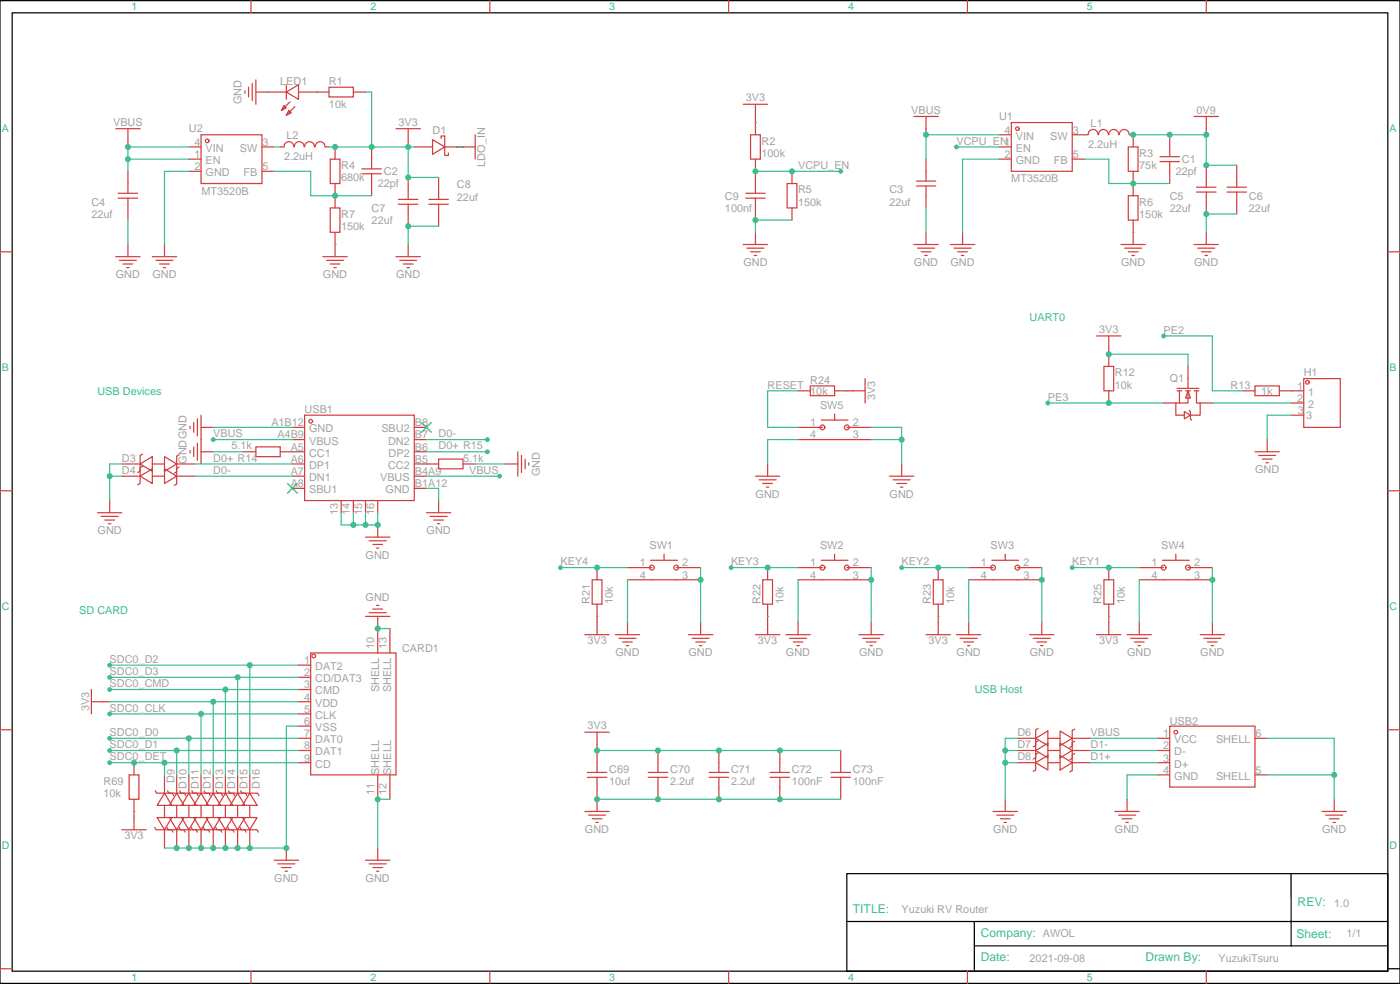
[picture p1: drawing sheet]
<svg xmlns="http://www.w3.org/2000/svg" width="405mm" height="285mm" viewBox="0 0 405 285" stroke-linecap="round" stroke-linejoin="round" font-family="sans-serif">
<path d="M0 .2h405.3v284.3h-405.3zM3.5 3.7h398.3v277.3h-398.3zM245.2 252.8h156.6v28.2h-156.6zM373.8 252.8v20.9M245.2 266.6h156.5M282.1 273.7h119.6M282.1 266.6v14.1M401.8 280.3h3.5" fill="none" stroke="#000" stroke-width=".35"/>
<g fill="none" stroke="#d43d3d" stroke-width=".35">
<path d="M72.7 .2v3.5M141.8 .2v3.5M211 .2v3.5M280.1 .2v3.5M349.2 .2v3.5M33.5 37.2h7.1M37 37.2v5.3M58.2 39h17.6v14.1h-17.6zM70.9 26.3v.7M72 25.2v2.9M73 24.2v4.9M74.1 26.6h8.8"/>
<path d="M74.1 23.1v7.1M82.2 30.5l.7 .7-1.4 .7zM82.9 26.6l3.5-2.1v4.3zM82.9 24.5v4.3M83.6 31.9l.7 .7-1.4 .7zM84 29.5l-2.5 2.4M85.4 30.9l-2.5 2.4M86.4 26.6h8.8M95.2 25.2h7.1v2.9h-7.1zM102.3 26.6h3.5M114.7 37.2h7M118.2 37.2v5.3"/>
<path d="M137.6 39v7M215.2 30.2h7M217.3 39h2.8v7h-2.8zM218.7 30.2v8.8M264.6 33.7h7M268.1 33.7v5.3M289.3 39h3.5M292.8 35.5h17.6v14.1h-17.6zM310.4 39h4.6M315.1 39a1.41 1.41 0 0 1 1.4-1.5 1.41 1.41 0 0 1 1.4 1.5M318.1 39a1.41 1.41 0 0 1 1.4-1.5 1.41 1.41 0 0 1 1.4 1.5M321.1 39a1.41 1.41 0 0 1 1.4-1.5 1.41 1.41 0 0 1 1.4 1.5"/>
<path d="M324.1 39a1.41 1.41 0 0 1 1.4-1.5 1.41 1.41 0 0 1 1.4 1.5M327 39h1.1v3.5M338.7 39v6.3M345.7 33.7h7.1M349.2 33.7v5.3M34.2 57.3h5.7M34.2 55.9h5.7M37 49.6v6.3M37 57.3v6.4M54.7 46h3.5M54.7 49.6h3.5M54.7 42.5h3.5"/>
<path d="M75.8 49.6h3.6M75.8 42.5h3.6M85 42.5a1.41 1.41 0 0 0-1.4-1.5 1.41 1.41 0 0 0-1.4 1.5h-1.1M85.2 42.5a1.41 1.41 0 0 1 1.4-1.5 1.41 1.41 0 0 1 1.4 1.5M88.2 42.5a1.41 1.41 0 0 1 1.4-1.5 1.41 1.41 0 0 1 1.4 1.5M91.3 42.5a1.41 1.41 0 0 1 1.4-1.5 1.41 1.41 0 0 1 1.4 1.5M94.2 42.5h1M95.6 46h2.8v7.1h-2.8zM97 42.5v3.5M97 53.1v7.1M104.8 48.9h5.6M104.8 50.3h5.6"/>
<path d="M107.6 42.5v6.4M107.6 50.3v6.3M115.4 59.1h5.6M115.4 57.7h5.6M118.2 51.3v6.4M118.2 59.1v6.3M119.9 42.5h5.3M124.2 59.1h5.6M124.2 57.7h5.6M125.2 40.4l3.6 2.1-3.6 2.1zM127 51.3v6.4M127 59.1v6.3"/>
<path d="M127.7 40v-.7h1.1v5.7h1v-.7M128.8 42.5h8.8M215.9 57.3h5.6M215.9 55.9h5.6M218.7 46v9.9M218.7 57.3v6.4M227.9 53.1h2.8v7.1h-2.8zM229.3 49.6v3.5M265.3 53.8h5.6M265.3 52.4h5.6M268.1 46v6.4M268.1 53.8v6.4"/>
<path d="M289.3 46h3.5M289.3 42.5h3.5M310.4 46h3.6M326.7 42.5h2.8v7.1h-2.8zM326.7 56.6h2.8v7.1h-2.8zM328.1 49.6v7M335.8 45.3h5.7M335.8 46.8h5.7M338.7 46.8v6.3M346.4 55.6h5.7M346.4 54.2h5.7M349.2 47.8v6.4"/>
<path d="M349.2 55.6v6.3M355.2 55.6h5.7M355.2 54.2h5.7M358.1 47.8v6.4M358.1 55.6v6.3M0 72.9h3.5M33.5 74.3h7.1M34.6 75.3h4.9M35.6 76.4h2.9M36.7 77.4h.7M37 70.7v3.6M44.1 74.3h7.1"/>
<path d="M45.2 75.3h4.9M46.2 76.4h2.8M47.3 77.4h.7M47.6 70.7v3.6M93.5 74.3h7M94.5 75.3h5M95.6 60.2h2.8v7h-2.8zM95.6 76.4h2.8M96.7 77.4h.7M97 67.2v7.1M114.7 74.3h7M115.7 75.3h4.9"/>
<path d="M116.8 76.4h2.8M117.8 77.4h.7M118.2 70.7v3.6M215.2 70.7h7M216.3 71.8h4.9M217.3 72.9h2.8M218.4 73.9h.7M218.7 67.2v3.5M229.3 60.2v3.5M264.6 70.7h7M265.6 71.8h5M266.7 72.9h2.8"/>
<path d="M267.8 73.9h.7M268.1 67.2v3.5M275.2 70.7h7M276.2 71.8h5M277.3 72.9h2.8M278.3 73.9h.7M278.7 67.2v3.5M324.6 70.7h7M325.6 71.8h5M326.7 72.9h2.8M327.7 73.9h.7M328.1 63.7v7"/>
<path d="M345.7 70.7h7.1M346.8 71.8h4.9M347.8 72.9h2.9M348.9 73.9h.7M349.2 67.2v3.5M401.8 72.9h3.5M317.5 97.2h7.1M321 97.2v8.8M231.1 113.1h3.5M234.6 111.7h7.1v2.8h-7.1zM241.7 113.1h8.8M241.7 119.8v1.7"/>
<path d="M250.5 109.5v7.1M319.6 106h2.8v7.1h-2.8zM321 113.1v3.5M336.9 116.6h3.5M340.8 113.1h1.4M340.8 112.4h6.3M341.5 113.1v3.5M342.9 119.1l1.8 1-1.8 1.1zM343.3 113.1h1.4M344 113.1l.7 2.1h-1.4zM344 113.1v3.5h-3.6v3.5h2.5M344 106v6.4"/>
<path d="M344.3 118.7l.4 .4v2.1l.3 .3M345.7 113.1h1.4M346.4 113.1v3.5h1.1v3.5h-2.8M347.5 116.6h3.5M359.8 113.1h3.6M363.4 111.7h7v2.8h-7zM370.4 113.1h7.1M373.9 116.6h3.6M377.5 109.5h10.6v14.2h-10.6zM35.3 134.2h5.3M35.3 137.8h5.3M40.6 134.2l3.5-2.1v4.3z"/>
<path d="M40.6 137.8l3.5-2.1v4.2zM41.3 131.4l-.7 .4v4.6l-.7 .3M41.3 134.9l-.7 .4v4.6l-.7 .3M44.1 134.2h3.5M44.1 137.8h3.5M47.6 132.1l3.6 2.1-3.6 2.2zM47.6 135.7l3.6 2.1-3.6 2.1zM51.2 134.2h5.2M51.2 137.8h5.2M51.9 131.6l-.7 .3v4.6l-.8 .4M51.9 135.1l-.7 .4v4.6l-.8 .3M55 123.3v.7"/>
<path d="M55 130.4v.7M56.1 122.2v2.9M56.1 129.3v2.8M57.1 121.2v4.9M57.1 128.2v5M58.2 123.7h3.5M58.2 130.7h3.5M58.2 120.1v14.1M70.6 130.7h3.5M74.1 129.3h7v2.8h-7zM81.1 130.7h7.1M84.7 123.7h3.5"/>
<path d="M84.7 127.2h3.5M84.7 134.2h3.5M84.7 137.8h3.5M88.2 120.1h31.7v24.7h-31.7zM119.9 123.7h3.6M119.9 127.2h3.6M119.9 130.7h3.6M119.9 134.2h7.1M119.9 137.8h3.6M127 132.8h7.1v2.9h-7.1zM134.1 134.2h3.5M146.4 134.2h3.5"/>
<path d="M149.9 130.7v7.1M151 131.8v4.9M152 132.8v2.9M153.1 133.9v.7M218.7 137.8h7.1M219.8 138.8h4.9M220.8 139.9h2.9M222.2 134.2v3.6M231.1 123.7h7M231.1 127.2h21.1M237.8 121.5h7.7M245.2 123.7h7"/>
<path d="M257.5 137.8h7.1M258.6 138.8h4.9M259.6 139.9h2.9M261.1 134.2v3.6M363.4 130.7h7M364.4 131.8h5M365.5 132.8h2.8M366.5 133.9h.7M366.9 127.2v3.5M373.9 120.1h3.6M0 142h3.5M28.2 148.4h7.1"/>
<path d="M29.3 149.4h4.9M30.3 150.5h2.9M31.4 151.5h.7M31.7 144.8v3.6M84.7 141.3h3.5M98.8 144.8v3.6M102.3 144.8v3.6M105.8 144.8v3.6M105.8 155.4h7.1M106.9 156.5h4.9M107.9 157.5h2.9M109 158.6h.7"/>
<path d="M109.4 144.8v3.6M109.4 151.9v3.5M119.9 141.3h3.6M123.5 148.4h7M124.5 149.4h5M125.6 150.5h2.8M126.6 151.5h.8M127 144.8v3.6M221.9 140.9h.7M260.7 140.9h.7M401.8 142h3.5M105.8 178.3h7.1"/>
<path d="M106.9 177.3h4.9M107.9 176.2h2.9M109 175.2h.7M109.4 178.3v10.6M171.4 167.8h2.9v7h-2.9zM172.9 164.2v3.6M172.9 174.8v8.8M181.7 167.8h21.1M181.7 164.2h7M188.4 162.1h7.7M192.3 160.3v1.8M195.8 164.2h7"/>
<path d="M220.8 167.8h2.9v7h-2.9zM222.2 164.2v3.6M222.2 174.8v8.8M231.1 167.8h21.1M231.1 164.2h7M237.8 162.1h7.7M241.7 160.3v1.8M245.2 164.2h7M270.2 167.8h2.8v7h-2.8zM271.6 164.2v3.6M271.6 174.8v8.8M280.5 167.8h21.1"/>
<path d="M280.5 164.2h7M287.2 162.1h7.7M291 160.3v1.8M294.6 164.2h7M319.6 167.8h2.8v7h-2.8zM321 164.2v3.6M321 174.8v8.8M329.8 167.8h21.2M329.8 164.2h7.1M336.5 162.1h7.8M340.4 160.3v1.8M344 164.2h7"/>
<path d="M26.5 199.5v7.1M86.4 192.4h3.6M86.4 196h3.6M86.4 199.5h3.6M90 188.9h24.7v35.3h-24.7zM112.9 181.9v7M169.3 183.6h7.1M178.2 183.6h7M179.2 184.7h4.9M180.3 185.7h2.8M181.3 186.8h.7M181.7 180.1v3.5"/>
<path d="M199.3 183.6h7.1M200.4 184.7h4.9M201.4 185.7h2.9M202.5 186.8h.7M202.8 180.1v3.5M218.7 183.6h7.1M227.5 183.6h7.1M228.6 184.7h4.9M229.7 185.7h2.8M230.7 186.8h.7M231.1 180.1v3.5M248.7 183.6h7.1"/>
<path d="M249.8 184.7h4.9M250.8 185.7h2.8M251.9 186.8h.7M252.2 180.1v3.5M268.1 183.6h7.1M276.9 183.6h7.1M278 184.7h4.9M279 185.7h2.9M280.1 186.8h.7M280.5 180.1v3.5M298.1 183.6h7.1M299.2 184.7h4.9"/>
<path d="M300.2 185.7h2.8M301.3 186.8h.7M301.6 180.1v3.5M317.5 183.6h7.1M326.3 183.6h7.1M327.4 184.7h4.9M328.4 185.7h2.9M329.5 186.8h.7M329.8 180.1v3.5M347.5 183.6h7M348.5 184.7h5M349.6 185.7h2.8"/>
<path d="M350.7 186.8h.7M351 180.1v3.5M0 211.1h3.5M26.5 203h5.2M86.4 213.6h3.6M86.4 217.1h3.6M86.4 203h3.6M86.4 206.6h3.6M86.4 210.1h3.6M169.3 211.9h7.1M172.9 211.9v11.6M190.5 217.1v6.4"/>
<path d="M208.1 217.1v6.4M225.8 217.1v6.4M243.4 217.1v6.4M294.6 213.6h5.3M294.6 217.1h5.3M299.9 213.6l3.5-2.1v4.2zM299.9 217.1l3.5-2.1v4.3zM300.6 210.8l-.7 .3v4.6l-.7 .4M300.6 214.3l-.7 .4v4.6l-.7 .3M300.6 217.8l-.7 .4v4.6l-.7 .3M303.4 213.6h3.5M303.4 217.1h3.5"/>
<path d="M306.9 211.5l3.5 2.1-3.5 2.1zM306.9 215l3.5 2.1-3.5 2.2zM306.9 218.6l3.5 2.1-3.5 2.1zM310.4 213.6h5.3M310.4 217.1h5.3M311.1 211l-.7 .3v4.6l-.7 .4M311.1 214.5l-.7 .3v4.6l-.7 .4M311.1 218l-.7 .4v4.6l-.7 .3M335.1 213.6h3.6M335.1 217.1h3.6M338.7 210.1h24.7v17.6h-24.7zM363.4 213.6h3.5"/>
<path d="M401.8 211.1h3.5M37.4 224.2h2.8v7.1h-2.8zM38.8 220.7v3.5M38.8 231.3v8.8M44.8 239.4l.4 .7h4.5l.4 .7M45 228.8l.3 .7h4.6l.4 .7M45.5 236.5h4.2l-2.1 3.6zM47.6 229.5l2.1 3.5h-4.2zM47.6 224.2v5.3M47.6 233v3.5M48.3 239.4l.4 .7h4.6l.3 .7M48.5 228.8l.4 .7h4.5l.4 .7"/>
<path d="M49 236.5h4.3l-2.1 3.6zM51.2 229.5l2.1 3.5h-4.3zM51.2 224.2v5.3M51.2 233v3.5M51.9 239.4l.3 .7h4.6l.3 .7M52 228.8l.4 .7h4.6l.3 .7M52.6 236.5h4.2l-2.1 3.6zM54.7 229.5l2.1 3.5h-4.2zM54.7 224.2v5.3M54.7 233v3.5M55.4 239.4l.3 .7h4.6l.4 .7M55.6 228.8l.3 .7h4.6l.4 .7"/>
<path d="M56.1 236.5h4.2l-2.1 3.6zM58.2 229.5l2.1 3.5h-4.2zM58.2 224.2v5.3M58.2 233v3.5M58.9 239.4l.4 .7h4.6l.3 .7M59.1 228.8l.3 .7h4.6l.4 .7M59.6 236.5h4.3l-2.2 3.6zM61.7 229.5l2.2 3.5h-4.3zM61.7 224.2v5.3M61.7 233v3.5M62.4 239.4l.4 .7h4.6l.3 .7M62.6 228.8l.4 .7h4.6l.3 .7"/>
<path d="M63.1 236.5h4.3l-2.1 3.6zM65.3 229.5l2.1 3.5h-4.3zM65.3 224.2v5.3M65.3 233v3.5M66 239.4l.3 .7h4.6l.4 .7M66.1 228.8l.4 .7h4.6l.3 .7M66.7 236.5h4.2l-2.1 3.6zM68.8 229.5l2.1 3.5h-4.2zM68.8 224.2v5.3M68.8 233v3.5M69.5 239.4l.3 .7h4.6l.4 .7M69.7 228.8l.3 .7h4.6l.4 .7"/>
<path d="M70.2 236.5h4.2l-2.1 3.6zM72.3 229.5l2.1 3.5h-4.2zM72.3 224.2v5.3M72.3 233v3.5M86.4 220.7h3.6M109.4 224.2v7.1M112.9 224.2v7.1M169.3 234.8h7.1M170 223.5h5.7M170 224.9h5.7M170.4 235.8h4.9M171.4 236.9h2.9"/>
<path d="M172.5 238h.7M172.9 224.9v9.9M187.7 223.5h5.6M187.7 224.9h5.6M190.5 224.9v6.4M205.3 223.5h5.7M205.3 224.9h5.7M208.1 224.9v6.4M223 223.5h5.6M223 224.9h5.6M225.8 224.9v6.4M240.6 223.5h5.6"/>
<path d="M240.6 224.9h5.6M243.4 224.9v6.4M287.5 234.8h7.1M288.6 235.8h4.9M289.6 236.9h2.9M290.7 238h.7M291 231.3v3.5M294.6 220.7h5.3M299.9 220.7l3.5-2.1v4.2zM303.4 220.7h3.5M310.4 220.7h5.3M322.8 234.8h7"/>
<path d="M323.8 235.8h5M324.9 236.9h2.8M326 238h.7M326.3 231.3v3.5M335.1 224.2h3.6M335.1 220.7h3.6M363.4 224.2h3.5M382.8 234.8h7M383.8 235.8h5M384.9 236.9h2.8M385.9 238h.7M386.3 231.3v3.5"/>
<path d="M35.3 240.1h7M47.6 240.1v5.3M51.2 240.1v5.3M54.7 240.1v5.3M58.2 240.1v5.3M61.7 240.1v5.3M65.3 240.1v5.3M68.8 240.1v5.3M72.3 240.1v5.3M79.4 248.9h7M80.4 250h5M81.5 251h2.8"/>
<path d="M82.5 252.1h.8M82.9 245.4v3.5M105.8 248.9h7.1M106.9 250h4.9M107.9 251h2.9M109 252.1h.7M109.4 245.4v3.5M0 280.3h3.5M72.7 281v3.5M141.8 281v3.5M211 281v3.5M280.1 281v3.5"/>
<path d="M349.2 281v3.5"/>
<circle cx="294.6" cy="37.2" r=".53"/>
<circle cx="60" cy="40.8" r=".53"/>
<circle cx="378.5" cy="110.6" r=".53"/>
<circle cx="90" cy="121.9" r=".53"/>
<circle cx="238.1" cy="123.7" r=".71"/>
<circle cx="245.2" cy="123.7" r=".71"/>
<circle cx="188.7" cy="164.2" r=".71"/>
<circle cx="195.8" cy="164.2" r=".71"/>
<circle cx="238.1" cy="164.2" r=".71"/>
<circle cx="245.2" cy="164.2" r=".71"/>
<circle cx="287.5" cy="164.2" r=".71"/>
<circle cx="294.6" cy="164.2" r=".71"/>
<circle cx="336.9" cy="164.2" r=".71"/>
<circle cx="344" cy="164.2" r=".71"/>
<circle cx="90.8" cy="189.8" r=".53"/>
<circle cx="340.4" cy="211.9" r=".53"/>
</g>
<path d="M83.3 139.9l2.8 2.8M86.1 139.9l-2.8 2.8M122.1 122.2l2.8 2.9M124.9 122.2l-2.8 2.9" fill="none" stroke="#3c3" stroke-width=".35"/>
<path d="M289.3 39h-21.2v7M328.1 39h21.1v8.8h8.9M218.7 49.6h24.7M276.9 42.5h12.4M289.3 46h-10.6v21.2M314 46h7v7.1h17.7M229.3 63.7h-10.6v3.5M268.1 60.2v7M358.1 61.9h-8.9v5.3" fill="none" stroke="#3dbd91" stroke-width=".35"/>
<g fill="#3dbd91">
<circle cx="218.7" cy="35.5" r=".18"/>
<circle cx="314" cy="39" r=".18"/>
<circle cx="328.1" cy="67.2" r=".18"/>
</g>
<path d="M105.8 26.6h1.8v15.9M95.2 42.5h24.7M118.2 42.5v8.8h8.8M132.3 42.5h1.8" fill="none" stroke="#3dbd91" stroke-width=".35"/>
<g fill="#3dbd91">
<circle cx="97" cy="70.7" r=".18"/>
<circle cx="77.6" cy="26.6" r=".18"/>
<circle cx="91.7" cy="26.6" r=".18"/>
</g>
<g fill="none" stroke="#3dbd91" stroke-width=".35">
<path d="M37 46h17.7M54.7 42.5h-17.7v7.1M54.7 49.6h-7.1v21.1M79.4 42.5h1.7M79.4 49.6h10.6v7h17.6M37 63.7v7M127 65.4h-8.8v5.3M303.4 116.6h33.5M321 102.5h23v3.5M351 116.6h22.9M373.9 120.1h-7v7.1M31.7 199.5h54.7"/>
<path d="M31.7 196h54.7M31.7 192.4h54.7M65.3 199.5v24.7M68.8 196v28.2M72.3 192.4v31.8M109.4 181.9h3.5M31.7 217.1h54.7M31.7 213.6h54.7M31.7 206.6h54.7M31.7 203h54.7M51.2 217.1v7.1M54.7 213.6v10.6"/>
<path d="M58.2 206.6v17.6M61.7 203v21.2M86.4 210.1h-3.5v35.3h-35.3M291 217.1h3.6M294.6 213.6h-3.6v17.7M315.7 217.1h19.4M315.7 213.6h19.4M366.9 213.6h19.4v17.7M31.7 220.7h54.7M47.6 220.7v3.5M112.9 231.3h-3.5v14.1M291 220.7h3.6"/>
<path d="M315.7 220.7h19.4M335.1 224.2h-8.8v7.1M366.9 224.2h19.4"/>
</g>
<circle cx="373.9" cy="113.1" r=".18" fill="#3dbd91"/>
<path d="M336.9 97.2h14.1v15.9h8.8M310.4 164.2h19.4M329.8 167.8v12.3" fill="none" stroke="#3dbd91" stroke-width=".35"/>
<circle cx="321" cy="178.3" r=".18" fill="#3dbd91"/>
<path d="M261.1 164.2h19.4M280.5 167.8v12.3" fill="none" stroke="#3dbd91" stroke-width=".35"/>
<circle cx="271.6" cy="178.3" r=".18" fill="#3dbd91"/>
<path d="M211.7 164.2h19.4M231.1 167.8v12.3" fill="none" stroke="#3dbd91" stroke-width=".35"/>
<g fill="#3dbd91">
<circle cx="222.3" cy="178.3" r=".18"/>
<circle cx="172.9" cy="178.3" r=".18"/>
</g>
<path d="M31.7 137.8h3.6M35.3 134.2h-3.6v10.6M56.4 137.8h28.3M56.4 134.2h28.3M61.7 127.2h23M98.8 148.4v3.5h10.6v-3.5M102.3 148.4v3.5M105.8 148.4v3.5" fill="none" stroke="#3dbd91" stroke-width=".35"/>
<g fill="#3dbd91">
<circle cx="123.5" cy="134.2" r=".18"/>
<circle cx="84.7" cy="130.7" r=".18"/>
</g>
<g fill="none" stroke="#3dbd91" stroke-width=".35">
<path d="M61.7 130.7h8.9M61.7 123.7h23M123.5 130.7h17.6M123.5 127.2h17.6M123.5 137.8h21.1M137.6 134.2h8.8M123.5 141.3h3.5v3.5M162.3 164.2h19.4M181.7 167.8v12.3M202.8 164.2v15.9M252.2 164.2v15.9M301.6 164.2v15.9"/>
<path d="M351 164.2v15.9M172.9 217.1h70.5M172.9 231.3h70.5"/>
</g>
<circle cx="38.8" cy="234.8" r=".18" fill="#3dbd91"/>
<path d="M231.1 127.2h-8.9v7M252.2 123.7h8.9v10.5M252.2 127.2h8.9" fill="none" stroke="#3dbd91" stroke-width=".35"/>
<circle cx="245.2" cy="113.1" r=".18" fill="#3dbd91"/>
<path d="M231.1 113.1h-8.9v10.6h8.9" fill="none" stroke="#3dbd91" stroke-width=".35"/>
<g fill="#3dbd91">
<circle cx="268.1" cy="39" r=".88"/>
<circle cx="328.1" cy="53.1" r=".88"/>
<circle cx="218.7" cy="63.7" r=".88"/>
<circle cx="229.3" cy="49.6" r=".88"/>
<circle cx="218.7" cy="49.6" r=".88"/>
<circle cx="349.3" cy="47.8" r=".88"/>
<circle cx="349.3" cy="39" r=".88"/>
<circle cx="338.7" cy="39" r=".88"/>
<circle cx="328.1" cy="39" r=".88"/>
<circle cx="349.3" cy="61.9" r=".88"/>
<circle cx="118.2" cy="42.5" r=".88"/>
<circle cx="107.6" cy="42.5" r=".88"/>
<circle cx="118.2" cy="51.3" r=".88"/>
<circle cx="97" cy="42.5" r=".88"/>
<circle cx="118.2" cy="65.4" r=".88"/>
<circle cx="37" cy="42.5" r=".88"/>
<circle cx="37" cy="46" r=".88"/>
<circle cx="97" cy="56.6" r=".88"/>
<circle cx="386.3" cy="224.2" r=".88"/>
<circle cx="291" cy="217.1" r=".88"/>
<circle cx="291" cy="220.7" r=".88"/>
<circle cx="82.9" cy="245.4" r=".88"/>
<circle cx="72.3" cy="245.4" r=".88"/>
<circle cx="68.8" cy="245.4" r=".88"/>
<circle cx="65.3" cy="245.4" r=".88"/>
<circle cx="61.7" cy="245.4" r=".88"/>
<circle cx="58.2" cy="245.4" r=".88"/>
<circle cx="54.7" cy="245.4" r=".88"/>
<circle cx="51.2" cy="245.4" r=".88"/>
<circle cx="47.6" cy="220.7" r=".88"/>
<circle cx="38.8" cy="220.7" r=".88"/>
<circle cx="51.2" cy="217.1" r=".88"/>
<circle cx="54.7" cy="213.6" r=".88"/>
<circle cx="58.2" cy="206.6" r=".88"/>
<circle cx="61.7" cy="203" r=".88"/>
<circle cx="65.3" cy="199.5" r=".88"/>
<circle cx="68.8" cy="196" r=".88"/>
<circle cx="72.3" cy="192.4" r=".88"/>
<circle cx="109.4" cy="181.9" r=".88"/>
<circle cx="109.4" cy="231.3" r=".88"/>
<circle cx="321" cy="116.6" r=".88"/>
<circle cx="321" cy="102.5" r=".88"/>
<circle cx="321" cy="164.2" r=".88"/>
<circle cx="271.6" cy="164.2" r=".88"/>
<circle cx="222.3" cy="164.2" r=".88"/>
<circle cx="31.8" cy="137.8" r=".88"/>
<circle cx="109.4" cy="151.9" r=".88"/>
<circle cx="102.3" cy="151.9" r=".88"/>
<circle cx="105.8" cy="151.9" r=".88"/>
<circle cx="172.9" cy="164.2" r=".88"/>
<circle cx="202.8" cy="167.8" r=".88"/>
<circle cx="252.2" cy="167.8" r=".88"/>
<circle cx="301.6" cy="167.8" r=".88"/>
<circle cx="351" cy="167.8" r=".88"/>
<circle cx="225.8" cy="217.1" r=".88"/>
<circle cx="208.1" cy="217.1" r=".88"/>
<circle cx="190.5" cy="217.1" r=".88"/>
<circle cx="172.9" cy="217.1" r=".88"/>
<circle cx="172.9" cy="231.3" r=".88"/>
<circle cx="190.5" cy="231.3" r=".88"/>
<circle cx="208.1" cy="231.3" r=".88"/>
<circle cx="225.8" cy="231.3" r=".88"/>
<circle cx="261.1" cy="127.2" r=".88"/>
<circle cx="276.9" cy="42.5" r=".71"/>
<circle cx="243.4" cy="49.6" r=".71"/>
<circle cx="31.8" cy="220.7" r=".71"/>
<circle cx="31.8" cy="217.1" r=".71"/>
<circle cx="31.8" cy="213.6" r=".71"/>
<circle cx="31.8" cy="206.6" r=".71"/>
<circle cx="31.8" cy="199.5" r=".71"/>
<circle cx="31.8" cy="196" r=".71"/>
<circle cx="31.8" cy="192.4" r=".71"/>
<circle cx="303.4" cy="116.6" r=".71"/>
<circle cx="336.9" cy="97.2" r=".71"/>
<circle cx="310.4" cy="164.2" r=".71"/>
<circle cx="261.1" cy="164.2" r=".71"/>
<circle cx="211.7" cy="164.2" r=".71"/>
<circle cx="61.7" cy="127.2" r=".71"/>
<circle cx="141.1" cy="130.7" r=".71"/>
<circle cx="141.1" cy="127.2" r=".71"/>
<circle cx="144.6" cy="137.8" r=".71"/>
<circle cx="162.3" cy="164.2" r=".71"/>
</g>
<g font-size="3.5" fill="#3dbc91">
<text x="375.7" y="262.3">REV:</text>
<text x="246.9" y="264">TITLE:</text>
<text x="284" y="271.1">Company: AWOL</text>
<text x="375.4" y="271.4">Sheet:</text>
<text x="284" y="278.1">Date:</text>
<text x="331.6" y="278.1">Drawn By:</text>
</g>
<g font-size="3.1" fill="#3dbc91">
<text x="38.1" y="3">1</text>
<text x="107.2" y="3">2</text>
<text x="176.4" y="3">3</text>
<text x="245.5" y="3">4</text>
<text x="314.7" y="3">5</text>
<text x=".5" y="38.1">A</text>
<text x="402.3" y="38.1">A</text>
<text x="298.1" y="93">UART0</text>
<text x=".5" y="107.3">B</text>
<text x="402.3" y="107.3">B</text>
<text x="28.2" y="114.2">USB Devices</text>
<text x=".5" y="176.4">C</text>
<text x="22.9" y="177.7">SD CARD</text>
<text x="402.3" y="176.4">C</text>
<text x="282.2" y="200.6">USB Host</text>
<text x=".5" y="245.6">D</text>
<text x="402.3" y="245.6">D</text>
<text x="38.1" y="283.8">1</text>
<text x="107.2" y="283.8">2</text>
<text x="176.4" y="283.8">3</text>
<text x="245.5" y="283.8">4</text>
<text x="314.7" y="283.8">5</text>
</g>
<g font-size="3.1" fill="#a2a2a2">
<text x="81.1" y="24.5">LED1</text>
<text x="95.2" y="24.5">R1</text>
<text x="215.9" y="29.3">3V3</text>
<text x="69.9" y="30.1" transform="rotate(-90 69.9 30.1)">GND</text>
<text x="95.2" y="31.2">10k</text>
<text x="263.8" y="32.8">VBUS</text>
<text x="289.3" y="34.8">U1</text>
<text x="346.4" y="32.8">0V9</text>
<text x="32.8" y="36.4">VBUS</text>
<text x="54.7" y="38.3">U2</text>
<text x="82.9" y="40.3">L2</text>
<text x="115.4" y="36.4">3V3</text>
<text x="125.2" y="38.7">D1</text>
<text x="220.5" y="41.9">R2</text>
<text x="276.9" y="41.9">VCPU_EN1</text>
<text x="290.9" y="38.7">4</text>
<text x="294.1" y="40.4">VIN</text>
<text x="304.1" y="40.4">SW</text>
<text x="310.6" y="38.7">3</text>
<text x="315.8" y="36.8">L1</text>
<text x="56.3" y="45.7">1</text>
<text x="56.3" y="42.2">4</text>
<text x="59.5" y="47.5">EN</text>
<text x="59.5" y="43.9">VIN</text>
<text x="69.5" y="43.9">SW</text>
<text x="76" y="42.2">3</text>
<text x="82.2" y="46.2">2.2uH</text>
<text x="220.5" y="45.4">100k</text>
<text x="290.9" y="45.7">2</text>
<text x="294.1" y="43.9">EN</text>
<text x="294.1" y="47.5">GND</text>
<text x="305.1" y="47.5">FB</text>
<text x="310.6" y="45.7">5</text>
<text x="315.1" y="42.7">2.2uH</text>
<text x="329.8" y="45.4">R3</text>
<text x="342.2" y="47.1">C1</text>
<text x="56.3" y="49.2">2</text>
<text x="59.5" y="51">GND</text>
<text x="70.5" y="51">FB</text>
<text x="76" y="49.2">5</text>
<text x="98.8" y="48.9">R4</text>
<text x="98.8" y="52.4">680k</text>
<text x="111.1" y="50.7">C2</text>
<text x="140.5" y="48.2" transform="rotate(-90 140.5 48.2)">LDO_IN</text>
<text x="231.1" y="48.9">VCPU_EN</text>
<text x="292.8" y="52.8">MT3520B</text>
<text x="329.8" y="48.9">75k</text>
<text x="340.4" y="50.7">22pf</text>
<text x="26.5" y="59.5">C4</text>
<text x="58.3" y="56.3">MT3520B</text>
<text x="109.4" y="54.2">22pf</text>
<text x="132.3" y="54.5">C8</text>
<text x="132.3" y="58.1">22uf</text>
<text x="209.9" y="57.7">C9</text>
<text x="231.1" y="56">R5</text>
<text x="231.1" y="59.5">150k</text>
<text x="257.5" y="56">C3</text>
<text x="257.5" y="59.5">22uf</text>
<text x="329.8" y="59.5">R6</text>
<text x="338.7" y="57.7">C5</text>
<text x="361.6" y="57.7">C6</text>
<text x="26.5" y="63">22uf</text>
<text x="98.8" y="63">R7</text>
<text x="107.6" y="61.3">C7</text>
<text x="107.6" y="64.8">22uf</text>
<text x="209.9" y="61.3">100nf</text>
<text x="329.8" y="63">150k</text>
<text x="338.7" y="61.3">22uf</text>
<text x="361.6" y="61.3">22uf</text>
<text x="98.8" y="66.5">150k</text>
<text x="215.2" y="76.9">GND</text>
<text x="264.6" y="76.9">GND</text>
<text x="275.2" y="76.9">GND</text>
<text x="324.6" y="76.9">GND</text>
<text x="345.8" y="76.9">GND</text>
<text x="33.5" y="80.5">GND</text>
<text x="44.1" y="80.5">GND</text>
<text x="93.5" y="80.5">GND</text>
<text x="114.7" y="80.5">GND</text>
<text x="318.2" y="96.3">3V3</text>
<text x="336.9" y="96.5">PE2</text>
<text x="222.2" y="112.4">RESET</text>
<text x="234.6" y="111">R24</text>
<text x="322.8" y="108.9">R12</text>
<text x="322.8" y="112.4">10k</text>
<text x="338.7" y="110.6">Q1</text>
<text x="356.3" y="112.4">R13</text>
<text x="375.5" y="112.7">1</text>
<text x="377.5" y="108.9">H1</text>
<text x="88.2" y="119.5">USB1</text>
<text x="234.6" y="114.2">10k</text>
<text x="237.4" y="118.3">SW5</text>
<text x="253.3" y="115.9" transform="rotate(-90 253.3 115.9)">3V3</text>
<text x="303.4" y="115.9">PE3</text>
<text x="365.1" y="114.2">1k</text>
<text x="375.5" y="116.3">2</text>
<text x="375.7" y="119.8">3</text>
<text x="378.8" y="114.5">1</text>
<text x="378.8" y="118">2</text>
<text x="78.6" y="123.3">A1B12</text>
<text x="89.5" y="125.1">GND</text>
<text x="110.4" y="125.1">SBU2</text>
<text x="120.1" y="123.3">B8</text>
<text x="234.6" y="123.3">1</text>
<text x="246.9" y="123.3">2</text>
<text x="378.2" y="121.2">3</text>
<text x="61.7" y="126.5">VBUS</text>
<text x="67" y="130">5.1k</text>
<text x="80.3" y="126.8">A4B9</text>
<text x="84.2" y="130.4">A5</text>
<text x="89.5" y="128.6">VBUS</text>
<text x="112.3" y="128.6">DN2</text>
<text x="120.1" y="126.8">B7</text>
<text x="120.1" y="130.4">B6</text>
<text x="127" y="130">D0+ R15</text>
<text x="127" y="126.5">D0-</text>
<text x="234.6" y="126.8">4</text>
<text x="246.9" y="126.8">3</text>
<text x="35.3" y="133.6">D3</text>
<text x="35.3" y="137.1">D4</text>
<text x="54" y="134.2" transform="rotate(-90 54 134.2)">GNDGND</text>
<text x="61.7" y="133.6">D0+ R14</text>
<text x="61.7" y="137.1">D0-</text>
<text x="84.2" y="137.4">A7</text>
<text x="84.2" y="133.9">A6</text>
<text x="89.5" y="135.7">DP1</text>
<text x="89.5" y="132.1">CC1</text>
<text x="112.3" y="135.7">CC2</text>
<text x="112.5" y="132.1">DP2</text>
<text x="120.1" y="133.9">B5</text>
<text x="120.1" y="137.4">B4A9</text>
<text x="134.1" y="133.6">5.1k</text>
<text x="135.8" y="137.1">VBUS</text>
<text x="156.3" y="137.7" transform="rotate(-90 156.3 137.7)">GND</text>
<text x="363.4" y="136.9">GND</text>
<text x="84.2" y="141">A8</text>
<text x="89.5" y="142.7">SBU1</text>
<text x="89.5" y="139.2">DN1</text>
<text x="110.1" y="139.2">VBUS</text>
<text x="111.6" y="142.7">GND</text>
<text x="120.1" y="141">B1A12</text>
<text x="218.8" y="144">GND</text>
<text x="257.6" y="144">GND</text>
<text x="97.8" y="149" transform="rotate(-90 97.8 149)">13</text>
<text x="101.3" y="149" transform="rotate(-90 101.3 149)">14</text>
<text x="104.8" y="149" transform="rotate(-90 104.8 149)">15</text>
<text x="108.3" y="149" transform="rotate(-90 108.3 149)">16</text>
<text x="28.3" y="154.6">GND</text>
<text x="123.5" y="154.6">GND</text>
<text x="105.9" y="161.6">GND</text>
<text x="188" y="158.9">SW1</text>
<text x="237.4" y="158.9">SW2</text>
<text x="286.8" y="158.9">SW3</text>
<text x="336.2" y="158.9">SW4</text>
<text x="162.3" y="163.6">KEY4</text>
<text x="185.2" y="163.9">1</text>
<text x="185.2" y="167.4">4</text>
<text x="197.6" y="163.9">2</text>
<text x="197.6" y="167.4">3</text>
<text x="211.7" y="163.6">KEY3</text>
<text x="234.6" y="163.9">1</text>
<text x="234.6" y="167.4">4</text>
<text x="246.9" y="163.9">2</text>
<text x="246.9" y="167.4">3</text>
<text x="261.1" y="163.6">KEY2</text>
<text x="284" y="163.9">1</text>
<text x="284" y="167.4">4</text>
<text x="296.3" y="163.9">2</text>
<text x="296.3" y="167.4">3</text>
<text x="310.4" y="163.6">KEY1</text>
<text x="333.4" y="163.9">1</text>
<text x="333.4" y="167.4">4</text>
<text x="345.7" y="163.9">2</text>
<text x="345.7" y="167.4">3</text>
<text x="105.9" y="174">GND</text>
<text x="170.8" y="174.8" transform="rotate(-90 170.8 174.8)">R21</text>
<text x="177.5" y="174.8" transform="rotate(-90 177.5 174.8)">10k</text>
<text x="220.1" y="174.8" transform="rotate(-90 220.1 174.8)">R22</text>
<text x="226.9" y="174.8" transform="rotate(-90 226.9 174.8)">10k</text>
<text x="269.5" y="174.8" transform="rotate(-90 269.5 174.8)">R23</text>
<text x="276.2" y="174.8" transform="rotate(-90 276.2 174.8)">10k</text>
<text x="318.9" y="174.8" transform="rotate(-90 318.9 174.8)">R25</text>
<text x="325.6" y="174.8" transform="rotate(-90 325.6 174.8)">10k</text>
<text x="31.7" y="191.8">SDC0_D2</text>
<text x="108.3" y="187.8" transform="rotate(-90 108.3 187.8)">10</text>
<text x="111.9" y="187.8" transform="rotate(-90 111.9 187.8)">13</text>
<text x="116.4" y="188.6">CARD1</text>
<text x="170.1" y="186.3">3V3</text>
<text x="178.2" y="189.8">GND</text>
<text x="199.3" y="189.8">GND</text>
<text x="219.4" y="186.3">3V3</text>
<text x="227.6" y="189.8">GND</text>
<text x="248.7" y="189.8">GND</text>
<text x="268.8" y="186.3">3V3</text>
<text x="277" y="189.8">GND</text>
<text x="298.1" y="189.8">GND</text>
<text x="318.2" y="186.3">3V3</text>
<text x="326.3" y="189.8">GND</text>
<text x="347.5" y="189.8">GND</text>
<text x="31.7" y="195.3">SDC0_D3</text>
<text x="88" y="192.1">1</text>
<text x="88" y="195.6">2</text>
<text x="91.3" y="193.9">DAT2</text>
<text x="91.3" y="197.4">CD/DAT3</text>
<text x="31.7" y="198.8">SDC0_CMD</text>
<text x="88" y="199.2">3</text>
<text x="88" y="202.7">4</text>
<text x="91.3" y="200.9">CMD</text>
<text x="109.8" y="200.3" transform="rotate(-90 109.8 200.3)">SHELL</text>
<text x="113.3" y="200.3" transform="rotate(-90 113.3 200.3)">SHELL</text>
<text x="25.8" y="205.8" transform="rotate(-90 25.8 205.8)">3V3</text>
<text x="31.7" y="205.9">SDC0_CLK</text>
<text x="88" y="206.2">5</text>
<text x="88" y="209.7">6</text>
<text x="91.3" y="204.5">VDD</text>
<text x="91.3" y="208">CLK</text>
<text x="338.7" y="209.7">USB2</text>
<text x="31.7" y="213">SDC0_D0</text>
<text x="88" y="213.3">7</text>
<text x="91.3" y="211.5">VSS</text>
<text x="91.3" y="215">DAT0</text>
<text x="170.1" y="211">3V3</text>
<text x="294.6" y="213">D6</text>
<text x="315.7" y="213">VBUS</text>
<text x="336.7" y="213.3">1</text>
<text x="340" y="215">VCC</text>
<text x="352.1" y="215">SHELL</text>
<text x="363.5" y="213.3">6</text>
<text x="31.7" y="220">SDC0_DET</text>
<text x="31.7" y="216.5">SDC0_D1</text>
<text x="88" y="216.8">8</text>
<text x="88" y="220.3">9</text>
<text x="91.3" y="218.6">DAT1</text>
<text x="294.6" y="216.5">D7</text>
<text x="294.6" y="220">D8</text>
<text x="315.7" y="216.5">D1-</text>
<text x="315.7" y="220">D1+</text>
<text x="336.7" y="220.3">3</text>
<text x="336.7" y="216.8">2</text>
<text x="340" y="218.6">D-</text>
<text x="30" y="227.1">R69</text>
<text x="50.5" y="226.5" transform="rotate(-90 50.5 226.5)">D9</text>
<text x="91.3" y="222.1">CD</text>
<text x="109.8" y="224.2" transform="rotate(-90 109.8 224.2)">SHELL</text>
<text x="113.3" y="224.2" transform="rotate(-90 113.3 224.2)">SHELL</text>
<text x="176.4" y="223.5">C69</text>
<text x="176.4" y="227.1">10uf</text>
<text x="194" y="223.5">C70</text>
<text x="194" y="227.1">2.2uf</text>
<text x="211.7" y="223.5">C71</text>
<text x="211.7" y="227.1">2.2uf</text>
<text x="229.3" y="223.5">C72</text>
<text x="229.3" y="227.1">100nF</text>
<text x="246.9" y="223.5">C73</text>
<text x="246.9" y="227.1">100nF</text>
<text x="336.7" y="223.9">4</text>
<text x="340" y="225.6">GND</text>
<text x="340" y="222.1">D+</text>
<text x="352.1" y="225.6">SHELL</text>
<text x="363.5" y="223.9">5</text>
<text x="30" y="230.6">10k</text>
<text x="54" y="228.2" transform="rotate(-90 54 228.2)">D10</text>
<text x="57.5" y="228.2" transform="rotate(-90 57.5 228.2)">D11</text>
<text x="61.1" y="228.2" transform="rotate(-90 61.1 228.2)">D12</text>
<text x="64.6" y="228.2" transform="rotate(-90 64.6 228.2)">D13</text>
<text x="68.1" y="228.2" transform="rotate(-90 68.1 228.2)">D14</text>
<text x="71.7" y="228.2" transform="rotate(-90 71.7 228.2)">D15</text>
<text x="75.2" y="228.2" transform="rotate(-90 75.2 228.2)">D16</text>
<text x="108.3" y="230.1" transform="rotate(-90 108.3 230.1)">11</text>
<text x="111.9" y="230.1" transform="rotate(-90 111.9 230.1)">12</text>
<text x="36" y="242.7">3V3</text>
<text x="169.4" y="241">GND</text>
<text x="287.5" y="241">GND</text>
<text x="322.8" y="241">GND</text>
<text x="382.8" y="241">GND</text>
<text x="79.4" y="255.1">GND</text>
<text x="105.9" y="255.1">GND</text>
<text x="386.3" y="262.3">1.0</text>
<text x="261.1" y="264.1">Yuzuki RV Router</text>
<text x="389.8" y="271.2">1/1</text>
<text x="298.1" y="278.2">2021-09-08</text>
<text x="352.8" y="278.2">YuzukiTsuru</text>
</g>
</svg>
